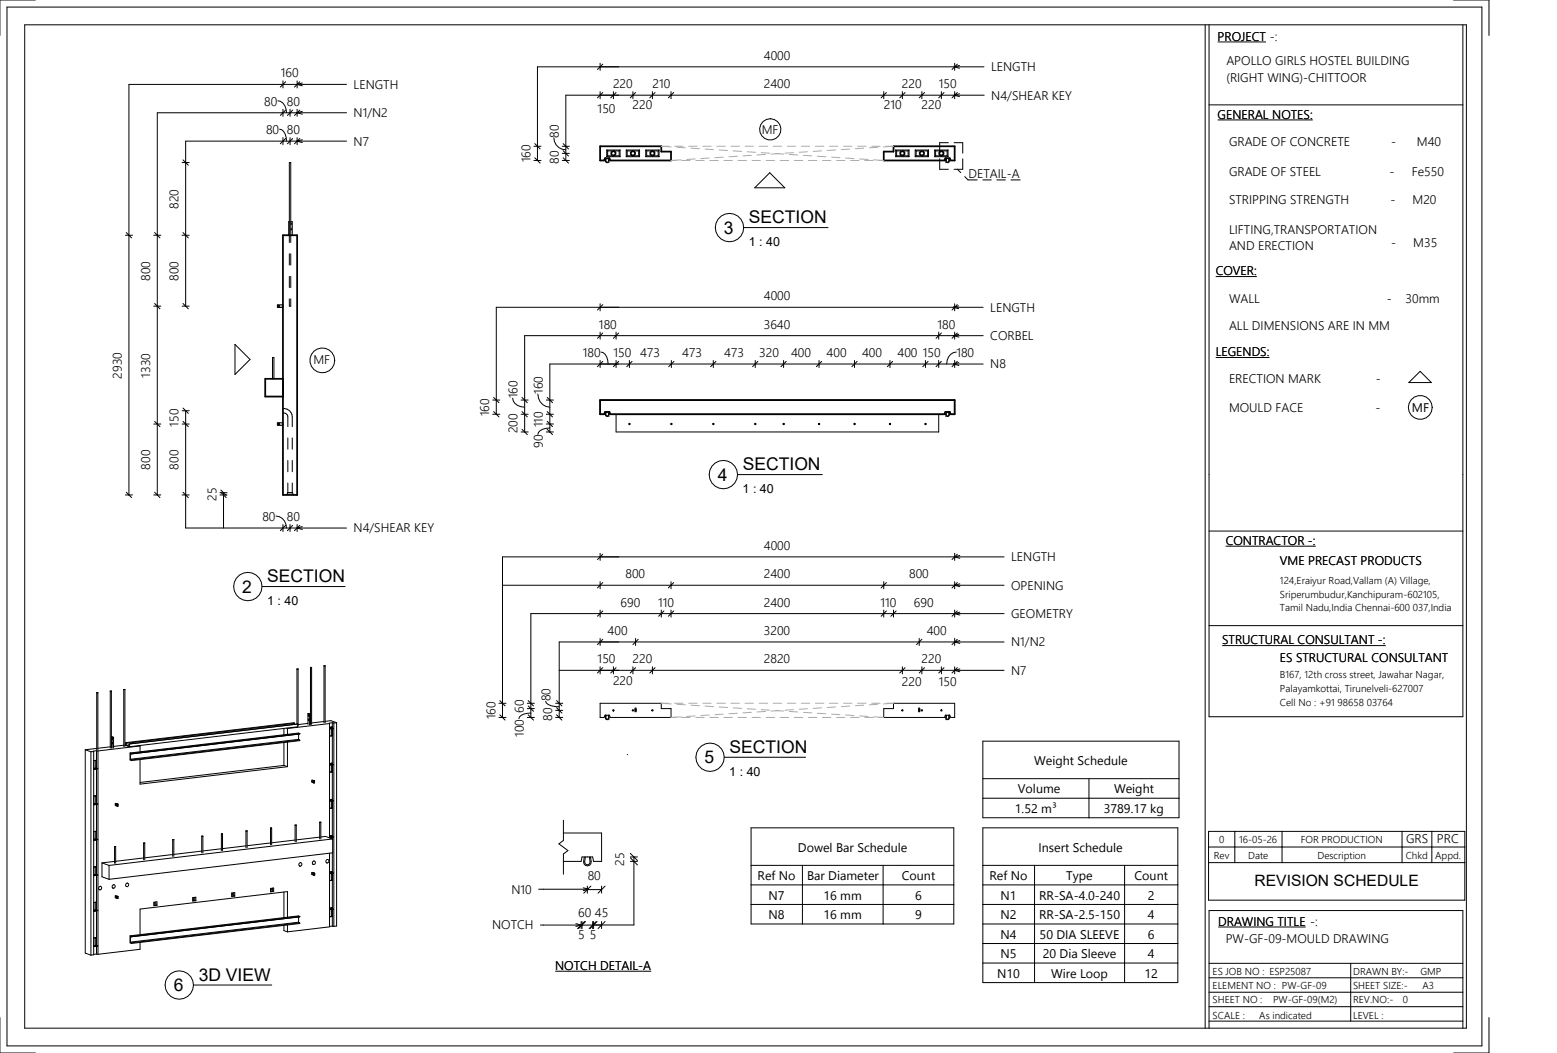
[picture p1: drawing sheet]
<svg xmlns="http://www.w3.org/2000/svg" width="439mm" height="297mm" viewBox="0 0 439 297" stroke-linecap="round" stroke-linejoin="round" font-family="sans-serif">
<g fill="none" stroke="#000" stroke-width=".28">
<path d="M2 2h416.1v293.1h-416.1zM7 7h406.7v283.1h-406.7zM10 0h-10v10M169.3 17.9v2M170.1 18.1l-1.5 1.5M269.4 17.9v2M270.1 18.1l-1.5 1.5M270.7 18.5l-1.5 .4 1.5 .4M277.6 18.9h-126v26.4M340 7v283.1M341.1 7v195.2h71.6v-195.2M343.6 11.8h13.6"/>
<path d="M410.1 0h10v10M78.4 28.4a2.92 2.92 0 0 1 2.4 3.4M78.9 36.4a2.43 2.43 0 0 1 1.8 2.4l.1 1M79.8 22.8v2M79.8 30.8v2M79.8 38.8v2M80.6 23.1l-1.5 1.5M80.6 31.1l-1.5 1.5M80.6 39.1l-1.5 1.5M81.8 30.8v2M81.8 38.8v2M82.6 31.1l-1.5 1.5"/>
<path d="M82.6 39.1l-1.5 1.5M83.8 39.8l1.5 .4M83.8 39.8h14M83.8 39.8h-31.4v46.6M83.8 22.8v2M83.8 30.8v2M83.8 38.8v2M84.6 23.1l-1.5 1.5M84.6 31.1l-1.5 1.5M84.6 39.1l-1.5 1.5M85.3 23.4l-1.5 .4 1.5 .4M85.3 31.4l-1.5 .4 1.5 .4"/>
<path d="M85.3 39.4l-1.5 .4M97.8 23.8h-61.4v115.8M97.8 31.8h-53.4v107.8M156.3 38.9a3.4 3.4 0 0 0 3.3 3.4M169.3 25.9v2M170.1 26.1l-1.5 1.5M173.1 25.9v2M173.8 26.1l-1.5 1.5M178.6 25.9v2M179.3 26.1l-1.5 1.5M184.1 25.9v2M184.8 26.1l-1.5 1.5"/>
<path d="M189.3 25.9v2M190.1 26.1l-1.5 1.5M249.3 25.9v2M250.1 26.1l-1.5 1.5M254.6 25.9v2M255.3 26.1l-1.5 1.5M260.1 25.9v2M260.8 26.1l-1.5 1.5M265.6 25.9v2M266.3 26.1l-1.5 1.5M269.4 25.9v2M270.1 26.1l-1.5 1.5"/>
<path d="M270.7 26.5l-1.5 .4 1.5 .4M277.7 26.9h-118.1v18.4M341.1 29.6h71.6M343.6 33.8h26.8M51.4 45.9h2M51.6 45.1l1.5 1.5M150.6 45.3h2M150.6 41.3h2M150.9 44.5l1.5 1.5M150.9 40.5l1.5 1.5M158.6 45.3h2M158.6 41.3h2"/>
<path d="M158.6 43.3h2M158.9 40.5l1.5 1.5M158.9 42.5l1.5 1.5M158.9 44.5l1.5 1.5M170.8 44.6v.1M170.8 44.7h.1M171.2 42.3h3.7M171.2 42.3v1.9M171.2 44.2h3.7M171.2 42.3l.2 .3M171.4 42.6h3.3M171.4 42.6v1.4"/>
<path d="M171.4 44l-.2 .2M171.4 44h3.3M171.8 44.6l-.1 1.2-.6 .1-.3-.6 .1-.7 .1 .1v.8l.4 .3 .3-.5-.1-.6M171.8 44.7h.1M171.8 44.6v.1M171.8 45.9h.1M174.7 44l.2 .2M174.7 42.6v1.4M174.9 42.3v1.9M174.9 42.3l-.2 .3M176.7 42.3h3.7M176.7 44.2h3.7"/>
<path d="M176.7 42.3v1.9M176.7 42.3l.2 .3M176.9 42.6h3.3M176.9 44h3.3M176.9 42.6v1.4M176.9 44l-.2 .2M180.2 44l.2 .2M180.2 42.6v1.4M180.4 42.3v1.9M180.4 42.3l-.2 .3M182.2 42.3h3.7M182.2 44.2h3.7"/>
<path d="M182.2 42.3v1.9M182.2 42.3l.2 .3M182.4 42.6h3.3M182.4 44h3.3M182.4 42.6v1.4M182.4 44l-.2 .2M185.7 44l.2 .2M185.7 42.6v1.4M185.9 42.3v1.9M185.9 42.3l-.2 .3M217.2 48.7l4.2 4.3h-8.5zM252.7 42.3h3.8"/>
<path d="M252.7 44.2h3.8M252.7 42.3v1.9M252.7 42.3l.3 .3M253 42.6h3.2M253 44h3.2M253 42.6v1.4M253 44l-.3 .2M256.2 44l.3 .2M256.2 42.6v1.4M256.5 42.3v1.9M256.5 42.3l-.3 .3M258.2 42.3h3.8"/>
<path d="M258.2 44.2h3.8M258.2 42.3v1.9M258.2 42.3l.3 .3M258.5 42.6h3.2M258.5 44h3.2M258.5 42.6v1.4M258.5 44l-.3 .2M261.7 44l.3 .2M261.7 42.6v1.4M262 42.3v1.9M262 42.3l-.3 .3M263.7 42.3h3.8"/>
<path d="M263.7 44.2h3.8M263.7 42.3v1.9M263.7 42.3l.3 .3M264 42.6h3.2M264 44h3.2M264 42.6v1.4M264 44l-.3 .2M265.1 44.8v3h2.5M266.8 44.6h.1M266.8 45.9h.1M266.9 44.7h.1M266.9 44.6v.1"/>
<path d="M266.9 44.6v1l.5 .3 .5-.4-.1-.9M267.2 44l.3 .2M267.2 42.6v1.4M267.5 42.3v1.9M267.5 42.3l-.3 .3M267.6 40.3h-2.5v2.9M267.7 44.7v.9l-.3 .2-.4-.3 .1-.8M267.8 44.7h.1M267.9 44.6l-.1 .1M269.2 40.3h2.4v2.9M270.1 47.8l1 .9M271.6 44.8v3h-2.4"/>
<path d="M272.2 49.8l.9 1h2.6M277.3 50.8h2.4M281.3 50.8h2.4M285.2 50.8h2.6M35.4 66.4h2M35.6 65.6l1.5 1.5M43.4 66.4h2M43.6 65.6l1.5 1.5M51.4 66.4h2M51.6 65.6l1.5 1.5M81.6 68.4v-22.5h.4v22.5M81.6 71.6v3.2"/>
<path d="M81.6 78v3.1M81.6 62.5l-.1 .1v3.8M82 64.4l.2 .2-.2 .3M82 62.9l.2 .2-.2 .3M82 62.5l.5 .1v3.8M82 71.6v3.2M82 78v3.1M209.9 64.2h23.7M343 78h11.6M43.4 86.4h2M43.6 85.6l1.5 1.5M51.4 86.4h2"/>
<path d="M51.6 85.6l1.5 1.5M66.3 97.2l4.2 4.2-4.2 4.3zM79.8 86.2l-.2 .2 .2 .2M79.8 86l-1.5 .1 .1 .7h1.4M81.6 84.3v2.1h.4v-2.1M169.3 85.7v2M169.3 93.7v2M169.6 99.3a2.46 2.46 0 0 1 1.9 2.4l.1 1M170.1 86l-1.5 1.5M170.1 94l-1.5 1.5M173.8 93.7v2M174.6 94l-1.5 1.5"/>
<path d="M264.8 93.7v2M265.6 94l-1.5 1.5M269.4 85.7v2M269.4 93.7v2M269.8 99.3a3 3 0 0 0-2.7 3.4M270.1 86l-1.5 1.5M270.1 94l-1.5 1.5M270.5 86.3l-1.5 .4 1.5 .4M270.5 94.3l-1.5 .4 1.5 .4M277.4 86.7h-137.4v30.2M277.4 94.7h-129.4v27.2M43.4 119.6h2"/>
<path d="M43.6 118.9l1.5 1.5M51.4 119.6h2M51.4 115.9h2M51.6 115.1l1.5 1.5M51.6 118.9l1.5 1.5M52.4 115.9v33.1h45.4M76.9 106.9v-6h.4v6M79.8 119.5l-.2 .1 .2 .2M79.8 116.5a1.17 1.17 0 0 1 1.4 1.1v2.8M79.8 115.3h.3a2.38 2.38 0 0 1 2.4 2.3v2.8M79.8 119.3h-1.5l.1 .7h1.4M139 116.9h2"/>
<path d="M139 112.9h2M139.3 112.1l1.5 1.5M139.3 116.1l1.5 1.5M144.6 112.4a2.95 2.95 0 0 0 3.4 2.5M147 116.9h2M147 112.9h2M147.3 112.1l1.5 1.5M147.3 116.1l1.5 1.5M151.8 111.2a3.6 3.6 0 0 0 3.3 3.7M154.1 116.9h2M154.1 112.9h2M154.1 119.6h2"/>
<path d="M154.4 118.9l1.5 1.5M154.4 116.1l1.5 1.5M154.4 112.1l1.5 1.5M169.3 112.9h100.1v4h-1.2l-.2-.7h-1.3l-.2 .7h-94.3l-.3-.7h-1.2l-.3 .7h-1.1zM169.3 101.7v2M170.1 102l-1.5 1.5M170.8 116.2v.1M170.9 116.2v.1M171.8 116.2l-.1 1.2-.6 .1-.3-.6 .1-.7 .1 .1v.8l.4 .3 .3-.5-.1-.6M171.8 116.2v.1M171.8 116.3h.1M171.8 117.5h.1"/>
<path d="M173.8 101.7v2M173.8 116.9v5h91v-5M174.6 102l-1.5 1.5M177.4 119.5l.2-.1v.4zM177.6 101.7v2M178.3 102l-1.5 1.5M189.2 119.5l.4 .1-.1 .2zM189.4 101.7v2M190.2 102l-1.5 1.5M201.1 119.5l.2-.1v.4zM201.2 101.7v2M202 102l-1.5 1.5"/>
<path d="M212.9 119.5l.2-.1v.4zM213.1 101.7v2M213.8 102l-1.5 1.5M220.9 119.5l.4 .1-.2 .2zM221.1 101.7v2M221.8 102l-1.5 1.5M230.9 119.5l.4 .1-.2 .2zM231.1 101.7v2M231.8 102l-1.5 1.5M240.9 119.5l.4 .1-.1 .2zM241.1 101.7v2M241.8 102l-1.5 1.5"/>
<path d="M250.9 119.5l.4 .1-.1 .2zM251.1 101.7v2M251.8 102l-1.5 1.5M260.9 119.5l.3-.1v.4zM261.1 101.7v2M261.9 102l-1.5 1.5M264.8 101.7v2M265.6 102l-1.5 1.5M266.8 116.2h.1M266.8 117.5h.1M266.9 116.2v.1M266.9 116.2v1l.5 .3 .5-.4-.1-.9"/>
<path d="M267.7 116.3v.9l-.3 .2-.4-.3 .1-.8M267.8 116.2v.1M267.9 116.2l-.1 .1M269.4 101.7v2M270.1 102l-1.5 1.5M270.5 102.3l-1.5 .4 1.5 .4M277.4 102.7h-122.3v19.2M343 100.9h15.2M397.5 107.9l3.2-3.1 3.1 3.1zM35.4 139.6h2M35.6 138.9l1.5 1.5M43.4 139.6h2"/>
<path d="M43.6 138.9l1.5 1.5M51.4 139.6h2M51.6 138.9l1.5 1.5M62.1 139h2M62.1 139.6h2M62.3 138.3l1.5 1.5M62.3 138.9l1.5 1.5M63.1 139v10M80.9 139.6l.2-.6h1.4l.3 .6M81.2 123.6v3.1M81.2 129.9v3.2M81.2 136.3v2.7"/>
<path d="M82.5 123.6v3.1M82.5 129.9v3.2M82.5 136.3v2.7M147 121.9h2M147.3 121.1l1.5 1.5M154.1 121.9h2M154.4 121.1l1.5 1.5M155.1 120.8a3.2 3.2 0 0 0-3.3 1.8M208.2 133.9h23.8M77.8 145.6a3.2 3.2 0 0 1 3 3.4M79.8 148v2M80.6 148.2l-1.5 1.5"/>
<path d="M81.8 148v2M82.6 148.2l-1.5 1.5M83.8 148v2M84.6 148.2l-1.5 1.5M85.3 148.6l-1.5 .4 1.5 .4M169.3 156.1v2M170.1 156.4l-1.5 1.5M269.4 156.1v2M270.1 156.4l-1.5 1.5M270.8 156.7l-1.5 .4 1.5 .4M283.3 157.1h-141.5v45.3M341.1 149.8h71.6"/>
<path d="M345.8 154.1h25.4M74.1 165.5h23.3M141.8 165.1h141.5M169.3 164.1v2M169.3 172.1v2M170.1 164.4l-1.5 1.5M170.1 172.4l-1.5 1.5M186.6 172.1v2M187.3 172.4l-1.5 1.5M189.3 164.1v2M189.3 172.1v2M190.1 164.4l-1.5 1.5"/>
<path d="M190.1 172.4l-1.5 1.5M249.3 164.1v2M249.3 172.1v2M250.1 164.4l-1.5 1.5M250.1 172.4l-1.5 1.5M252.1 172.1v2M252.8 172.4l-1.5 1.5M269.4 164.1v2M269.4 172.1v2M270.1 164.4l-1.5 1.5M270.1 172.4l-1.5 1.5M270.8 164.7l-1.5 .4 1.5 .4"/>
<path d="M270.8 172.7l-1.5 .4 1.5 .4M283.3 173.1h-133.5v29.3M341.1 176.5h71.6M27.3 195.5h.1M27.3 195.5v16M27.6 195.4l-.3 .1M27.6 195.4v.1M27.6 195.5h-.3M27.6 195.5v16M31.1 195h.3M31.1 195h.1M31.1 195v16.1"/>
<path d="M31.4 195h-.3M31.4 195v16.1M34.9 194.6h.3M34.9 194.6v16M35.2 194.6v16M83.8 188.8h.3M83.8 188.8v15.5M84.1 188.8h-.3M84.1 188.8h.1M84.1 188.8v16M87.6 188.3h.1M87.6 188.3v16.1"/>
<path d="M87.9 188.3h-.3M87.9 188.3h.1M87.9 188.3v16.1M91.4 187.9h.3M91.4 187.9v16M91.7 187.9h-.3M91.7 187.9h.1M91.7 187.9v16M140.8 198.4h2M141 197.7l1.5 1.5M148.8 198.4h2M148.8 199.9h2"/>
<path d="M149 197.7l1.5 1.5M149 199.2l1.5 1.5M154 197.9a2.64 2.64 0 0 0 2.6 1.4l1.2 .1M156.8 198.4h2M157 199.7l1.5 1.5M157 197.7l1.5 1.5M157.8 189.1h125.5M169.3 180.1v2M169.3 188.1v2M169.3 198.4h17.3v1.5h2.7v2.5h-17.1l-.3-.6h-1.2l-.3 .6h-1.1zM170.1 180.4l-1.5 1.5M170.1 188.4l-1.5 1.5"/>
<path d="M173.1 188.1v2M173.8 188.4l-1.5 1.5M178.6 188.1v2M179.3 180.1v2M179.3 188.4l-1.5 1.5M180.1 180.4l-1.5 1.5M184.1 188.1v2M184.8 188.4l-1.5 1.5M249.3 199.9h2.8v-1.5h17.3v4h-1.2l-.2-.6h-1.3l-.2 .6h-17.2zM254.6 188.1v2M255.3 188.4l-1.5 1.5M259.3 180.1v2"/>
<path d="M260.1 188.1v2M260.1 180.4l-1.5 1.5M260.8 188.4l-1.5 1.5M265.6 188.1v2M266.4 188.4l-1.5 1.5M269.4 180.1v2M269.4 188.1v2M270.1 180.4l-1.5 1.5M270.1 188.4l-1.5 1.5M270.8 180.7l-1.5 .4 1.5 .4M270.8 188.7l-1.5 .4 1.5 .4M283.3 181.1h-125.5v21.3"/>
<path d="M344.8 182.1h46.2M24.1 211.5v57.4l1.6 .6M24.1 211.5l1.6 .6M25.7 212.1v57.4M26.4 214.6h.1M26.4 212l-.7 .1M26.4 212v57.4l-.7 .1M26.5 217.1h.1M26.5 214.6h.1M26.5 216.8h.1M26.5 216.7h.1M26.6 216.7l.8 .1"/>
<path d="M27 216.8l.4 .1M27 216.7l.5 .1a.64 .64 0 0 1-1 0M27 217l-.5 .1M27.1 216.8v.1M27.1 214.5v2.2M27.1 214.5h.1M27.1 214.5l-.7 .1M27.2 214.5v2.2M27.2 216.8v.1M27.2 211.8l-.8 .2M27.2 211.8l.4 .1M27.2 211.8v4.9"/>
<path d="M27.2 217v9.7M27.3 211.2l-3.2 .3M27.4 216.9h.1M27.6 216.9h.1M27.6 211.9v57.3M31.1 210.7l-3.5 .4M31.5 207.9l.5 .1M31.5 207.9l-.1 .1M31.5 207.9l.3 .1M31.6 208.3l.1 .4zM31.6 209.4l.1 .5zM31.8 208v.2"/>
<path d="M31.8 208.2v2.9M32 208v.1M32 208h-.2M32 208.1v2.9M32 208.1l-.2 .1M34.9 210.3l-2.9 .3M35.5 209.5l.1 .2M35.5 210.2h-.3M35.5 209.5v.8l1 .4M35.6 209.7v.6M35.6 210.3l.8 .3 .1-.7v.8M36.4 210.2l-.8 .1"/>
<path d="M36.7 212.4v2l.4 .2M36.7 212.4l.4 .2M36.8 212.7h.2M37 214.4l.1 .2M37.1 212.6l-.1 .1M39.2 210.4l.3 .1M39.5 210.5l-11.9 1.4M39.5 214.3v6.9l41.6-4.9M39.5 210.5v1.6M80.1 216l1 .3M80.1 216l-40.6 4.8M80.1 205.5v1.8"/>
<path d="M80.1 209.5v6.5M80.8 205.4l.3 .1M81.1 205.5v1.7M81.1 209.4v6.9M83.1 204.1l-.1-.2-47.5 5.6M83.1 204.1v.3M83.1 204.1l-47.5 5.6M84 204.3h.1M84 204.3v.8l-47.5 5.6M84 204.3l-47.5 5.6M84.2 207.1v1.5M84.2 208.6l.3 .2"/>
<path d="M84.2 208.6l-47.4 5.6 .2 .2M84.5 208.8l.1 .2-47.5 5.6M84.5 208.8l-47.5 5.6M84.5 207.1l-47.5 5.6M84.6 207l-.1 .1M84.6 207l-.4-.2-47.5 5.6M84.6 207l-47.5 5.6M86.9 204.1l-2.8 .3M86.9 201.4l.6 .1M86.9 201.4l.4 .1M86.9 201.4v3M87 201.7l.1 .4z"/>
<path d="M87 202.9l.1 .4zM87.3 201.5v.1M87.3 201.6v2.9M87.5 201.5h-.2M87.5 201.5v.1M87.5 201.6v2.9M87.5 201.6h-.2M87.6 204h-.1M91.4 203.6l-3.5 .4M91.7 203.5l1.7-.2 1.6 .6M93 215.4h.1M93 205.2h.1"/>
<path d="M93 204.1l-11.9 1.4M93 204.1v32.3M93 217.9h.1M93 207.7h.1M93 205.2v2.5l.6-.1M93 215.4v2.5M93.1 215.6l.8 .1M93.1 205.4l.8 .1M93.5 215.9h.1M93.5 205.7h.1M93.5 215.7h.1M93.5 205.5h.1"/>
<path d="M93.6 215.5v.1M93.6 205.3v.1M93.6 215.7l.3 .1M93.6 205.5l.3 .1M93.6 215.6l.4 .1a.66 .66 0 0 1-1 0M93.6 205.4l.4 .1a.66 .66 0 0 1-1 0M93.6 215.6v.1M93.6 205.4v.1M93.6 205.5v.1M93.6 215.7v.1M93.6 215.3h.1M93.6 217.8h.1"/>
<path d="M93.6 205.1h.1M93.6 207.6h.1M93.7 205.7v1.9M93.7 215.9v1.9M93.7 215.3h.1M93.7 205.1h.1M93.7 215.3l-.7 .1M93.7 217.8l-.7 .1M93.7 205.1l-.7 .1M93.7 207.6l-.7 .1M93.7 217.8h.1M93.7 207.6h.1"/>
<path d="M93.7 205.1v.3M93.7 215.3v.3M93.8 203.9l-.8 .2M93.8 203.9l.4 .1M93.8 203.9v1.5M93.8 205.5h.1M93.8 205.7v9.9M93.8 215.7v.1M93.8 215.9v9.9M93.9 215.8h.1M93.9 205.6h.1M94.2 204v57.4"/>
<path d="M95 203.9v57.4l-.8 .1M95 203.9l-.8 .1M140.8 202.4h2M141 201.7l1.5 1.5M148.8 202.4h2M149 201.7l1.5 1.5M149.8 201.2a4.1 4.1 0 0 0-3.2 1.1l-.2 .5M156.8 202.4h2M156.8 200.4h2M157 201.7l1.5 1.5M170.8 201.8h.1M170.9 201.8h.1"/>
<path d="M171.8 201.8l-.1 1.1-.6 .1-.3-.5 .1-.7h.1v.9l.4 .2 .3-.4-.1-.7M171.8 201.8h.1M171.8 203.1h.1M172.9 200.3h.3l-.1 .3zM177 212.9h.1M178.5 200.2l.2 .1-.2 .3zM179.2 200.2v.2M179.2 200.2v-.4h.3v.4M179.2 200.4v.4h.3v-.4M179.2 200.4h.3M179.2 200.2h.3M179.5 200.2v.2"/>
<path d="M184 200.2l.2 .1-.2 .3zM204.5 213.7h22.8M254.5 200.2l.3 .1-.3 .3zM259.2 200.2v.2M259.2 200.4h.3M259.2 200.4v.4h.3v-.4M259.2 200.2v-.4h.3v.4M259.2 200.2h.3M259.5 200.2v.2M260 200.2l.3 .1-.3 .3zM265.4 200.4h.4l-.1 .2zM266.8 201.8h.1"/>
<path d="M266.8 203.1h.1M266.9 201.8h.1M266.9 201.8v1l.5 .3 .5-.5-.1-.8M267.7 201.8v.9l-.3 .2-.4-.2 .1-.9M267.8 201.8h.1M267.9 201.8h-.1M277.3 209.1h55.3v21.6h-55.3zM277.3 219.7h55.3M307.2 219.7v11M26.4 234.6h.1M26.4 224.6h.1M26.5 237.1h.1"/>
<path d="M26.5 227.1h.1M26.5 234.6h.1M26.5 224.6h.1M26.5 236.8h.1M26.5 226.8h.1M26.5 226.7l.1 .1M26.5 236.9h.1M26.5 226.7l.9 .1M26.6 236.8h.8M27 236.8l.4 .1M27 226.8l.4 .1M27 236.7l.5 .1a.64 .64 0 0 1-1 0"/>
<path d="M27 226.7l.5 .1a.64 .64 0 0 1-1 0M27 237l-.5 .1M27 227l-.5 .1M27.1 224.5v2.2M27.1 226.8v.1M27.1 234.5v2.2M27.1 236.8v.1M27.1 234.5h.1M27.1 224.5h.1M27.1 234.6h-.6M27.1 234.5l-.7 .1M27.1 224.5l-.6 .1"/>
<path d="M27.2 224.5v2.2M27.2 226.8v.1M27.2 234.5v2.2M27.2 236.8v.1M27.2 227v9.7M27.2 237v9.7M27.4 236.9h.1M27.4 226.9h.1M27.6 236.9h.1M27.6 226.9h.1M32.3 238.8h.3M32.3 238.8v.1"/>
<path d="M32.3 238.8v4.8M32.5 226.7l.6 .2M32.5 227.3l.6 .2M32.5 226.8h.1M32.5 227.1h.1M32.5 226.8v.3M32.6 238.8l-.3 .1M32.6 238.8v4.8M32.7 226.7l.6 .2M32.9 227v.2M32.9 227h.1M32.9 227.2l.1 .1"/>
<path d="M33 227v.3M33 227v.2M33.1 226.9h.1M33.1 227.4v.1M33.1 226.9v.5M33.3 226.9h.1M33.3 226.9h-.2M33.3 226.9v.5M33.3 227.4l-.2 .1M33.3 227.4h-.2M40.5 237.9h.3M40.5 237.9v4.7"/>
<path d="M40.8 237.9h-.3M40.8 237.9h.1M40.8 237.9v4.7M48.7 236.9h.3M48.7 236.9h.1M48.7 236.9v4.7M49 236.9h-.3M49 236.9v4.7M56.9 235.9h.3M56.9 235.9h.1M56.9 235.9v4.7M57.2 235.9h-.3"/>
<path d="M57.2 235.9v4.7M62.5 235.3h.3M62.5 235.3h.1M62.5 235.3v4.7M62.5 239.5l-5.3 .6M62.8 235.3h-.3M62.8 235.3v4.7M69.4 234.5h.1M69.4 234.5v4.7M69.4 238.7l-6.6 .7M69.7 234.4l-.3 .1M69.7 234.4v.1"/>
<path d="M69.7 234.5h-.3M69.7 234.5v4.7M76.3 233.6h.3M76.3 233.6v4.7M76.3 237.8l-6.6 .8M76.6 233.6v4.7M83.3 232.8h.3M83.3 232.8v4.7M83.3 237l-6.7 .8M83.6 232.8v4.7M87.9 220.1l.6 .2M87.9 220.7l.6 .2"/>
<path d="M87.9 220.3h.1M87.9 220.5h.1M88 220.3v.2M88.1 220.1l.6 .2M88.4 220.7h.1M88.5 220.5v.1M88.5 220.3l.1 .1M88.6 220.4l-.1 .5M88.7 220.3h-.2M88.7 220.3l.1 .1M88.8 220.4h-.2M88.8 220.8l-.3 .1"/>
<path d="M88.8 220.4v.4M88.8 220.8l-.1 .1M90.2 232h.1M90.2 232v4.7M90.2 236.2l-6.6 .8M90.5 232h-.3M90.5 232h.1M90.5 236.2l1.3-.2 2 .7M90.5 232v4.7M93 225.6h.1M93 235.8h.1M93 228.1h.1"/>
<path d="M93 225.6v2.5M93 235.8v.6M93.1 225.8l.8 .1M93.1 236l.8 .1M93.5 226.1h.1M93.5 236.3h.1M93.5 225.9h.1M93.5 236.1h.1M93.5 225.8l.1 .1M93.6 225.7v.1M93.6 236h.1M93.6 225.9l.3 .1"/>
<path d="M93.6 236.1l.3 .1M93.6 225.8l.4 .1a.66 .66 0 0 1-1 0M93.6 236l.4 .1a.66 .66 0 0 1-1 0M93.6 225.8h-.1M93.6 236v.1M93.6 225.6h-.6M93.6 225.9v.1M93.6 236.1v.1M93.6 225.5l.1 .1M93.6 228h.1M93.6 235.7l.1 .1M93.7 226.1v1.9"/>
<path d="M93.7 236.3v.3M93.7 225.5h.1M93.7 235.7h.1M93.7 225.5l-.7 .1M93.7 228l-.7 .1M93.7 235.7l-.7 .1M93.7 228h.1M93.7 225.5v.3M93.7 235.7v.3M93.8 225.9v.1M93.8 226.1v9.9M93.8 236.1v.1"/>
<path d="M93.8 236.3v.4M93.8 236.7v3.9l-63 7.5M93.8 236.7l-63 7.5M93.9 226h.1M93.9 236.2h.1M159 235h10.7v8h-2.2l-.3-1.2h-3l-.2 1.2h-5M159 231.4v5.7l-1.3 1 2.5 1.9-1.2 .9v5.8M211.9 233.6h57.2v27.1h-57.2zM277.3 225.2h55.3M277.3 233.6h55v43.6h-55zM341 234.6h72.3v19.4h-72.3zM341 239h72.3"/>
<path d="M348.4 234.6v8.8M361.7 234.6v8.8M395.6 234.6v8.8M404 234.6v8.8M26.4 254.6h.1M26.4 244.6h.1M26.5 257.1h.1M26.5 247.1h.1M26.5 254.6h.1M26.5 244.6h.1M26.5 256.8v.1M26.5 246.8v.1"/>
<path d="M26.6 256.8h.1M26.6 246.7h.1M26.5 256.9h.1M26.5 246.9h.1M26.6 256.8l.8 .1M26.6 246.7l.8 .1M26.9 257l-.4 .1M26.9 247l-.4 .1M27 256.8h.1M27 246.8l.4 .1M27 246.7l.5 .1a.64 .64 0 0 1-1 .1M27 256.7h.1"/>
<path d="M27 256.8l.4 .1M27 257l-.5 .1M27 247l-.5 .1M27.1 256.7l.4 .1a.64 .64 0 0 1-1 .1M27.1 254.6h.1M27.1 244.5v2.2M27.1 246.8v.1M27.1 254.6v2.1M27.1 256.8v.1M27.1 244.5v.1M27.1 244.5h.1M27.1 254.6h-.7"/>
<path d="M27.1 244.5l-.7 .1M27.2 244.5v2.2M27.2 246.8v.1M27.2 254.6v2.1M27.2 256.8v.1M27.2 247v9.7M27.2 257v9.7M27.4 256.9h.1M27.4 246.9h.1M27.6 256.9h.1M27.6 246.9h.1M28.1 251h-.1"/>
<path d="M28.3 250.1h.1M28.8 243.5l2 .7M28.8 243.5v3.9l2 .7M30.8 244.2v3.9M31.9 250.5l-.1 .1M32.1 249.6h.1M32.3 243l-3.5 .5M32.5 252.7l.6 .2M32.5 253.3l.6 .2M32.5 252.9h.1M32.5 253.1v.1M32.5 252.9v.3"/>
<path d="M32.7 252.7l.6 .2M32.9 253v.3M32.9 253h.1M32.9 253.3h.1M33 253v.3M33 253.1v.1M33.1 252.9v.1M33.1 253v.5M33.3 252.9v.1M33.3 252.9h-.2M33.3 253v.5M33.3 253.5h.1"/>
<path d="M33.3 253.5h-.2M33.3 253h-.2M35.7 250.1h-.1M35.9 249.2h.1M40.5 242.1l-7.9 .9M43.4 254.6l.9-.1v.9l-.9 .1zM43.4 254.8l.3 .1-.3 .1M44 255.3l-.6 .1M44 255.3l.3 .1M44 254.5v.8M48.7 241.1l-7.9 .9M54.4 253.3l.9-.1v.9l-.9 .1z"/>
<path d="M54.4 253.5l.3 .1-.3 .1M55 254l-.6 .1M55 254l.3 .1M55 253.2v.8M56.9 240.1l-7.9 1M65.4 252l.8-.1v.9l-.8 .1zM65.4 252.2l.3 .1-.3 .1M65.9 252.7l-.5 .1M65.9 252.7l.3 .1M65.9 251.9v.8M76.3 250.7l.9-.1v.9l-.9 .1zM76.4 250.9l.2 .1-.2 .1"/>
<path d="M76.9 250.6v.8M76.9 251.4l.3 .1M76.9 251.4l-.6 .1M80.1 251.7v7.2M81.1 258.8v-7.2l-41.6 4.9v7.2M84.2 258.7v1.5M84.5 244.3h.1M84.5 258.7l-47.5 5.6M84.6 258.6l-.1 .1M84.6 258.6l-.4-.2-47.5 5.6M84.6 258.6l-47.5 5.6M84.6 244.3h-.1"/>
<path d="M84.8 243.4h.1M87.9 246.3h.1M87.9 246.6h.1M87.9 246.7l.7 .3M87.9 246.1l.7 .3M88 246.3v.3M88 246.6h.1M88.1 246.1l.6 .2M88.3 243.9h.1M88.4 243.8v.1M88.5 246.5v.2M88.6 246.4h.1"/>
<path d="M88.6 242.9h.1M88.6 246.4v.5M88.6 246.9v.1M88.7 246.3l-.1 .1M88.7 246.3l.1 .1M88.8 246.9l-.2 .1M88.8 246.4h-.2M88.8 246.4v.5M88.8 246.9h-.1M92.2 243.4h-.1M92.4 242.5h.1M93 246h.1"/>
<path d="M93 256.2h.1M93 240.7v20.8l-11.9 1.4M93 248.5h.1M93 258.7h.1M93 246v2.5M93 256.2v2.5l.6-.1M93.1 246.2l.8 .1M93.1 256.4l.8 .1M93.5 246.5h.1M93.5 256.7h.1M93.5 246.3h.1M93.5 256.5h.1"/>
<path d="M93.5 246.2l.1 .1M93.5 256.4l.1 .1M93.6 246.2h.1M93.6 256.4h.1M93.6 246.3l.3 .1M93.6 256.5l.3 .1M93.6 246.2l.4 .1a.66 .66 0 0 1-1 0M93.6 256.4l.4 .1a.66 .66 0 0 1-1 0M93.6 246.2h-.1M93.6 256.4h-.1M93.6 248.4h.1M93.6 246.3v.1"/>
<path d="M93.6 256.5v.1M93.6 246h.1M93.6 256.2h.1M93.6 258.6h.1M93.7 246.5v1.9M93.7 256.7v1.9M93.7 245.9h.1M93.7 256.2v.2M93.7 245.9l-.7 .1M93.7 248.4l-.7 .1M93.7 256.2h-.7M93.7 258.6l-.7 .1"/>
<path d="M93.7 248.4h.1M93.7 258.6h.1M93.7 245.9v.3M93.8 240.6v5.6M93.8 246.3v.1M93.8 246.5v9.9M93.8 256.5v.1M93.8 256.7v4.6M93.9 246.4h.1M93.9 256.6h.1M152 250.9h14.1M164 260v2"/>
<path d="M164.2 260v2M164.6 250.5l1.5 .4M164.9 241.8l-.2 1.3a1.08 1.08 0 0 0 1.1 1.2 1.08 1.08 0 0 0 1-1.2l-.2-1.3M165 260l-2 2M165.2 241.8l-.2 1.4 .1 .5 .4 .3h.5l.4-.4-.1-1.8M165.2 260l-2 2M165.7 241.7v.1M165.7 250v2M165.7 251h4M166.1 250.9l-1.5 .4M166.7 250l-2 2M167.2 260v2"/>
<path d="M167.5 260v2M168.2 260l-2 2M168.5 260l-2 2M169.7 250v2M169.7 260v2M170.7 260l-2 2M170.7 250l-2 2M177.8 243h2M177.8 241.8h2M177.8 240.8l2 2M177.8 242l2 2M178.8 241.8v19.2h-26.3"/>
<path d="M211.9 255.2h57.2M211.9 249.7h57.2M211.9 244.2h57.2M226.4 244.2v16.5M249.2 244.2v16.5M277.3 255.2h55M277.3 249.7h55M277.3 244.2h55M291.9 244.2v33M317.3 244.2v33M341 243.4h72.3M26.4 264.6h.1"/>
<path d="M26.5 267.1h.1M26.5 264.6h.1M26.5 266.8v.1M26.5 266.9h.1M26.6 266.8h.1M26.6 266.8l.8 .1M27 266.8l.4 .1M27 266.7l.5 .1a.64 .64 0 0 1-1 .1M27 267l-.5 .1M27.1 264.6v2.1M27.1 266.8v.1M27.1 264.6h.1"/>
<path d="M27.1 264.6h-.7M27.2 264.6v2.1M27.2 266.8v.1M27.2 269.2l-.8 .1M27.2 269.2h.4M27.2 266.9h.1M27.2 267v2.2M27.4 266.9h.1M27.6 266.9h.1M36.7 264v2l.4 .2M36.7 264l.4 .2M36.8 264.3h.2"/>
<path d="M37 266l.1 .2M37.1 264.2l-.1 .1M39.5 265.9v1.9l-11.9 1.4M54.7 277.9h22M80.1 261.1v1.5l1 .3M81.1 261v1.9M84.2 260.2l-47.4 5.6 .2 .2M84.2 260.2l.3 .2M84.5 260.4l.1 .2-47.5 5.6M84.5 260.4l-47.5 5.6M93.8 261.3l.4 .1M93.8 261.3l-.8 .1"/>
<path d="M156.6 274h27.2M162.5 260.6l1.5 .4-1.5 .4M277.3 271.7h55M277.3 266.2h55M277.3 260.7h55M341.1 271.8h71.6M341.1 280h71.6M341.1 275.9h71.6M343.7 261.5h24.7M381.1 271.8v16.3M0 287.1v10h10M341.1 290.1v-33.2h71.6v33.2"/>
<path d="M341.1 288.1h71.6M341.1 284h71.6M420.1 287.1v10h-10"/>
<circle cx="217.3" cy="36.5" r="3"/>
<circle cx="205.8" cy="64.2" r="4"/>
<circle cx="78.7" cy="86.4" r=".23"/>
<circle cx="78.7" cy="119.7" r=".23"/>
<circle cx="90.9" cy="101.7" r="3.5"/>
<circle cx="400.7" cy="115" r="3.4"/>
<circle cx="204.1" cy="133.9" r="4"/>
<circle cx="69.9" cy="165.5" r="4"/>
<circle cx="200.3" cy="213.7" r="4"/>
<circle cx="88.4" cy="220.6" r=".13"/>
<circle cx="28.2" cy="250.6" r=".48"/>
<circle cx="32" cy="250.1" r=".48"/>
<circle cx="35.8" cy="249.7" r=".48"/>
<circle cx="84.7" cy="243.9" r=".48"/>
<circle cx="88.4" cy="246.6" r=".13"/>
<circle cx="88.5" cy="243.4" r=".48"/>
<circle cx="92.3" cy="243" r=".48"/>
<circle cx="50.6" cy="277.9" r="4"/>
</g>
<g fill="none" stroke="#000" stroke-width=".5">
<path d="M169.3 41.3h17.3v1.5h2.7v2.5h-17.1l-.3-.7h-1.2l-.3 .7h-1.1zM249.3 42.8h2.8v-1.5h17.3v4h-1.2l-.2-.7h-1.3l-.2 .7h-17.2zM79.8 66.4h4v73.2h-4zM79.8 106.9h-5v5h5M169.3 112.9h100.1v4h-1.2l-.2-.7h-1.3l-.2 .7h-94.3l-.3-.7h-1.2l-.3 .7h-1.1z"/>
<circle cx="173.1" cy="43.3" r=".63"/>
<circle cx="178.6" cy="43.3" r=".63"/>
<circle cx="184.1" cy="43.3" r=".63"/>
<circle cx="254.6" cy="43.3" r=".63"/>
<circle cx="260.1" cy="43.3" r=".63"/>
<circle cx="265.6" cy="43.3" r=".63"/>
</g>
<g fill="none" stroke="#aaa" stroke-width=".28">
<path d="M188.8 41.3h-2.2l2.8 .2M190.3 41.3h2.4M191 41.6l2.4 .1M192.2 45.1l-2.9 .2h1.4M192.3 45.3h2.4M194.3 41.3h2.4M195 41.8l2.3 .2M196.1 44.8l-2.3 .2M196.3 45.3h2.4M198.3 41.3h2.4M198.9 42.1l2.4 .1M200.1 44.6l-2.4 .1"/>
<path d="M200.3 45.3h2.4M202.3 41.3h2.3M202.9 42.3l2.4 .2M204.1 44.3l-2.4 .2M204.2 45.3h2.4M206.2 41.3h2.4M206.9 42.6l2.3 .1M208 44.1l-2.3 .1M208.2 45.3h2.4M210.2 41.3h2.4M210.8 42.8l2.4 .2M212 43.8l-2.4 .2"/>
<path d="M212.2 45.3h2.4M214.2 41.3h2.4M214.8 43.1l2.4 .1M216 43.6l-2.4 .1M216.2 45.3h2.3M218.1 41.3h2.4M218.8 43.3l2.3 .2M219.9 43.3l-2.4 .2M220.1 45.3h2.4M222.1 41.3h2.4M222.7 43.6l2.4 .1M223.9 43.1l-2.4 .1"/>
<path d="M224.1 45.3h2.4M226.1 41.3h2.4M226.7 43.8l2.4 .2M227.8 42.8l-2.3 .2M228.1 45.3h2.4M230.1 41.3h2.3M230.6 44.1l2.4 .1M231.8 42.6l-2.4 .1M232 45.3h2.4M234 41.3h2.4M234.6 44.3l2.4 .2M235.8 42.3l-2.4 .2"/>
<path d="M236 45.3h2.4M238 41.3h2.4M238.6 44.6l2.3 .1M239.7 42.1l-2.3 .1M240 45.3h2.4M242 41.3h2.4M242.5 44.8l2.4 .2M243.7 41.8l-2.4 .2M244 45.3h2.3M245.9 41.3h2.4M246.5 45.1l2.8 .2h-1.4M247.7 41.6l-2.4 .1"/>
<path d="M249.9 41.3h2.2l-2.9 .2M188.8 198.4h-2.2l2.8 .2M190.3 198.4h2.4M191 198.7l2.4 .2M194.3 198.4h2.4M195 199l2.3 .1M198.3 198.4h2.4M198.9 199.2l2.4 .2M202.3 198.4h2.3M202.9 199.5l2.4 .1M206.2 198.4h2.4M206.9 199.7l2.3 .2"/>
<path d="M210.2 198.4h2.4M210.8 200l2.4 .1M214.2 198.4h2.4M218.1 198.4h2.4M222.1 198.4h2.4M226.1 198.4h2.4M227.8 200l-2.3 .1M230.1 198.4h2.3M231.8 199.7l-2.4 .2M234 198.4h2.4M235.8 199.5l-2.4 .1M238 198.4h2.4"/>
<path d="M239.7 199.2l-2.3 .2M242 198.4h2.4M243.7 199l-2.4 .1M245.9 198.4h2.4M247.7 198.7l-2.4 .2M249.9 198.4h2.2l-2.9 .2M192.2 202.2l-2.9 .2h1.4M192.3 202.4h2.4M196.1 202l-2.3 .1M196.3 202.4h2.4M200.1 201.7l-2.4 .2M200.3 202.4h2.4"/>
<path d="M204.1 201.5l-2.4 .1M204.2 202.4h2.4M208 201.2l-2.3 .2M208.2 202.4h2.4M212 201l-2.4 .1M212.2 202.4h2.4M214.8 200.2l2.4 .2M216 200.7l-2.4 .2M216.2 202.4h2.3M218.8 200.5l2.3 .1M219.9 200.5l-2.4 .1M220.1 202.4h2.4"/>
<path d="M222.7 200.7l2.4 .2M223.9 200.2l-2.4 .2M224.1 202.4h2.4M226.7 201l2.4 .1M228.1 202.4h2.4M230.6 201.2l2.4 .2M232 202.4h2.4M234.6 201.5l2.4 .1M236 202.4h2.4M238.6 201.7l2.3 .2M240 202.4h2.4M242.5 202l2.4 .1"/>
<path d="M244 202.4h2.3M246.5 202.2l2.8 .2h-1.4"/>
</g>
<g fill="#000">
<path d="M177.4 119.5l.2-.1v.4zM189.2 119.5l.4 .1-.1 .2zM201.1 119.5l.2-.1v.4zM212.9 119.5l.2-.1v.4zM220.9 119.5l.4 .1-.2 .2zM230.9 119.5l.4 .1-.2 .2zM240.9 119.5l.4 .1-.1 .2zM250.9 119.5l.4 .1-.1 .2zM260.9 119.5l.3-.1v.4zM172.9 200.3h.3l-.1 .3zM178.5 200.2l.2 .1-.2 .3zM184 200.2l.2 .1-.2 .3z"/>
<path d="M254.5 200.2l.3 .1-.3 .3zM260 200.2l.3 .1-.3 .3zM265.4 200.4h.4l-.1 .2z"/>
</g>
<g font-size="4.9">
<text x="204.3" y="65.9">3</text>
<text x="211.3" y="63">SECTION</text>
<text x="202.5" y="135.6">4</text>
<text x="209.6" y="132.7">SECTION</text>
<text x="68.4" y="167.2">2</text>
<text x="75.4" y="164.3">SECTION</text>
<text x="198.8" y="215.3">5</text>
<text x="205.8" y="212.5">SECTION</text>
<text x="49" y="279.6">6</text>
<text x="56.1" y="276.8">3D VIEW</text>
</g>
<text font-size="4.4" x="354" y="250.1">REVISION SCHEDULE</text>
<g font-size="3.5">
<text x="343.6" y="11.5">PROJECT -:</text>
<text x="215.5" y="16.9">4000</text>
<text x="79.3" y="21.8">160</text>
<text x="279.6" y="20.1">LENGTH</text>
<text x="346" y="18.4">APOLLO GIRLS HOSTEL BUILDING</text>
<text x="346" y="23.1">(RIGHT WING)-CHITTOOR</text>
<text x="74.6" y="29.8">80</text>
<text x="80.9" y="29.8">80</text>
<text x="99.8" y="25.1">LENGTH</text>
<text x="173" y="24.9">220</text>
<text x="184.1" y="24.9">210</text>
<text x="215.5" y="24.9">2400</text>
<text x="254.5" y="24.9">220</text>
<text x="264.9" y="24.9">150</text>
<text x="279.7" y="28.1">N4/SHEAR KEY</text>
<text x="99.8" y="33.1">N1/N2</text>
<text x="168.6" y="31.8">150</text>
<text x="178.5" y="30.8">220</text>
<text x="249.4" y="30.8">210</text>
<text x="260" y="30.8">220</text>
<text x="343.6" y="33.5">GENERAL NOTES:</text>
<text x="75.1" y="37.8">80</text>
<text x="80.9" y="37.8">80</text>
<text x="99.8" y="41.1">N7</text>
<text x="157.7" y="38.9" transform="rotate(-90 157.7 38.9)">80</text>
<text x="214.9" y="37.8">MF</text>
<text x="346.8" y="41.2">GRADE OF CONCRETE</text>
<text x="392.5" y="41.2">-</text>
<text x="399.8" y="41.2">M40</text>
<text x="149.6" y="45.8" transform="rotate(-90 149.6 45.8)">160</text>
<text x="157.7" y="46.2" transform="rotate(-90 157.7 46.2)">80</text>
<text x="273.3" y="50.2">DETAIL-A</text>
<text x="346.8" y="49.7">GRADE OF STEEL</text>
<text x="392.1" y="49.7">-</text>
<text x="398.3" y="49.7">Fe550</text>
<text x="50.4" y="59" transform="rotate(-90 50.4 59)">820</text>
<text x="346.8" y="57.6">STRIPPING STRENGTH</text>
<text x="392.3" y="57.6">-</text>
<text x="398.5" y="57.6">M20</text>
<text x="346.8" y="65.9">LIFTING,TRANSPORTATION</text>
<text x="211.2" y="69.5">1 : 40</text>
<text x="346.8" y="70.6">AND ERECTION</text>
<text x="392.5" y="69.7">-</text>
<text x="398.7" y="69.7">M35</text>
<text x="343" y="77.7">COVER:</text>
<text x="42.4" y="79.2" transform="rotate(-90 42.4 79.2)">800</text>
<text x="50.4" y="79.2" transform="rotate(-90 50.4 79.2)">800</text>
<text x="215.5" y="84.7">4000</text>
<text x="279.4" y="87.9">LENGTH</text>
<text x="346.8" y="85.5">WALL</text>
<text x="391.3" y="85.5">-</text>
<text x="396.6" y="85.5">30mm</text>
<text x="169" y="92.7">180</text>
<text x="215.5" y="92.7">3640</text>
<text x="264.5" y="92.7">180</text>
<text x="279.4" y="96">CORBEL</text>
<text x="346.8" y="93.2">ALL DIMENSIONS ARE IN MM</text>
<text x="164.4" y="100.7">180</text>
<text x="173.1" y="100.7">150</text>
<text x="180.7" y="100.7">473</text>
<text x="192.5" y="100.7">473</text>
<text x="204.3" y="100.7">473</text>
<text x="214.2" y="100.7">320</text>
<text x="223.2" y="100.7">400</text>
<text x="233.2" y="100.7">400</text>
<text x="243.2" y="100.7">400</text>
<text x="253.2" y="100.7">400</text>
<text x="260.4" y="100.7">150</text>
<text x="269.8" y="100.7">180</text>
<text x="343" y="100.6">LEGENDS:</text>
<text x="34.4" y="106.8" transform="rotate(-90 34.4 106.8)">2930</text>
<text x="42.4" y="106.5" transform="rotate(-90 42.4 106.5)">1330</text>
<text x="88.4" y="102.8">MF</text>
<text x="279.4" y="104">N8</text>
<text x="146" y="112.4" transform="rotate(-90 146 112.4)">160</text>
<text x="153.1" y="111.2" transform="rotate(-90 153.1 111.2)">160</text>
<text x="346.8" y="108.1">ERECTION MARK</text>
<text x="388.2" y="108.1">-</text>
<text x="138" y="117.4" transform="rotate(-90 138 117.4)">160</text>
<text x="346.8" y="116.4">MOULD FACE</text>
<text x="388.1" y="116.4">-</text>
<text x="398.3" y="116.4">MF</text>
<text x="50.4" y="120.3" transform="rotate(-90 50.4 120.3)">150</text>
<text x="146" y="122.2" transform="rotate(-90 146 122.2)">200</text>
<text x="153.1" y="120.5" transform="rotate(-90 153.1 120.5)">110</text>
<text x="153.1" y="126.4" transform="rotate(-90 153.1 126.4)">90</text>
<text x="42.4" y="132.5" transform="rotate(-90 42.4 132.5)">800</text>
<text x="50.4" y="132.5" transform="rotate(-90 50.4 132.5)">800</text>
<text x="61.1" y="141.2" transform="rotate(-90 61.1 141.2)">25</text>
<text x="209.5" y="139.2">1 : 40</text>
<text x="74" y="147">80</text>
<text x="80.9" y="147">80</text>
<text x="99.8" y="150.2">N4/SHEAR KEY</text>
<text x="215.5" y="155.1">4000</text>
<text x="345.8" y="153.8">CONTRACTOR -:</text>
<text x="285.3" y="158.4">LENGTH</text>
<text x="361.1" y="159.3">VME PRECAST PRODUCTS</text>
<text x="176.5" y="163.1">800</text>
<text x="215.5" y="163.1">2400</text>
<text x="256.5" y="163.1">800</text>
<text x="285.3" y="166.4">OPENING</text>
<text x="75.4" y="170.8">1 : 40</text>
<text x="175.1" y="171.1">690</text>
<text x="185.7" y="171.1">110</text>
<text x="215.5" y="171.1">2400</text>
<text x="248.4" y="171.1">110</text>
<text x="257.9" y="171.1">690</text>
<text x="171.4" y="179.1">400</text>
<text x="215.5" y="179.1">3200</text>
<text x="261.5" y="179.1">400</text>
<text x="285.3" y="174.4">GEOMETRY</text>
<text x="285.3" y="182.4">N1/N2</text>
<text x="344.8" y="181.8">STRUCTURAL CONSULTANT -:</text>
<text x="168.6" y="187.1">150</text>
<text x="178.5" y="187.1">220</text>
<text x="215.5" y="187.1">2820</text>
<text x="260" y="187.1">220</text>
<text x="285.3" y="190.4">N7</text>
<text x="361.1" y="186.8">ES STRUCTURAL CONSULTANT</text>
<text x="155.3" y="197.9" transform="rotate(-90 155.3 197.9)">80</text>
<text x="173" y="193.2">220</text>
<text x="254.5" y="193.7">220</text>
<text x="264.9" y="193.7">150</text>
<text x="139.8" y="203" transform="rotate(-90 139.8 203)">160</text>
<text x="147.8" y="201.1" transform="rotate(-90 147.8 201.1)">60</text>
<text x="155.8" y="203.3" transform="rotate(-90 155.8 203.3)">80</text>
<text x="147.8" y="207.9" transform="rotate(-90 147.8 207.9)">100</text>
<text x="291.8" y="215.8">Weight Schedule</text>
<text x="205.8" y="219">1 : 40</text>
<text x="287.2" y="223.8">Volume</text>
<text x="314.3" y="223.8">Weight</text>
<text x="286.4" y="229.4">1.52 m³</text>
<text x="311.4" y="229.4">3789.17 kg</text>
<text x="396.7" y="237.9">GRS</text>
<text x="405.4" y="237.9">PRC</text>
<text x="176.1" y="244.3" transform="rotate(-90 176.1 244.3)">25</text>
<text x="225.1" y="240.3">Dowel Bar Schedule</text>
<text x="293" y="240.3">Insert Schedule</text>
<text x="165.8" y="248.3">80</text>
<text x="213.7" y="248.3">Ref No</text>
<text x="227.7" y="248.3">Bar Diameter</text>
<text x="254.4" y="248.3">Count</text>
<text x="279.2" y="248.3">Ref No</text>
<text x="300.8" y="248.3">Type</text>
<text x="320.1" y="248.3">Count</text>
<text x="144.3" y="252.1">N10</text>
<text x="216.9" y="253.8">N7</text>
<text x="232.3" y="253.8">16 mm</text>
<text x="258.2" y="253.8">6</text>
<text x="282.3" y="253.8">N1</text>
<text x="293.2" y="253.8">RR-SA-4.0-240</text>
<text x="323.8" y="253.8">2</text>
<text x="138.8" y="262.2">NOTCH</text>
<text x="163.1" y="258.7">60</text>
<text x="167.8" y="258.7">45</text>
<text x="216.9" y="259.3">N8</text>
<text x="232.3" y="259.3">16 mm</text>
<text x="258.2" y="259.3">9</text>
<text x="282.3" y="259.3">N2</text>
<text x="293.2" y="259.3">RR-SA-2.5-150</text>
<text x="323.8" y="259.3">4</text>
<text x="343.7" y="261.2">DRAWING TITLE -:</text>
<text x="163.1" y="264.9">5</text>
<text x="166.4" y="264.9">5</text>
<text x="282.3" y="264.8">N4</text>
<text x="293.3" y="264.8">50 DIA SLEEVE</text>
<text x="323.8" y="264.8">6</text>
<text x="345.8" y="266">PW-GF-09-MOULD DRAWING</text>
<text x="156.6" y="273.7">NOTCH DETAIL-A</text>
<text x="281.3" y="275.9">N10</text>
<text x="282.3" y="270.4">N5</text>
<text x="294.2" y="270.4">20 Dia Sleeve</text>
<text x="296.5" y="275.9">Wire Loop</text>
<text x="322.9" y="275.9">12</text>
<text x="323.8" y="270.4">4</text>
</g>
<g font-size="2.8">
<text x="361.1" y="164.7">124,Eraiyur Road,Vallam (A) Village,</text>
<text x="361.1" y="168.6">Sriperumbudur,Kanchipuram-602105,</text>
<text x="361.1" y="172.5">Tamil Nadu,India Chennai-600 037,India</text>
<text x="361.1" y="191.3">B167, 12th cross street, Jawahar Nagar,</text>
<text x="361.1" y="195.2">Palayamkottai, Tirunelveli-627007</text>
<text x="361.1" y="199.1">Cell No : +91 98658 03764</text>
<text x="343.9" y="238">0</text>
<text x="349.6" y="238">16-05-26</text>
<text x="367" y="238">FOR PRODUCTION</text>
<text x="342.5" y="242.4">Rev</text>
<text x="352.2" y="242.4">Date</text>
<text x="371.7" y="242.4">Description</text>
<text x="396.6" y="242.4">Chkd</text>
<text x="405" y="242.4">Appd.</text>
<text x="342.1" y="275">ES JOB NO : ESP25087</text>
<text x="381.8" y="275">DRAWN BY:-</text>
<text x="400.8" y="275">GMP</text>
<text x="342.1" y="279.2">ELEMENT NO : PW-GF-09</text>
<text x="381.8" y="279.2">SHEET SIZE:-</text>
<text x="401.4" y="279.2">A3</text>
<text x="342.1" y="287.4">SCALE :</text>
<text x="342.1" y="283.1">SHEET NO :</text>
<text x="355.3" y="287.4">As indicated</text>
<text x="359.2" y="283.1">PW-GF-09(M2)</text>
<text x="381.8" y="283.1">REV.NO:-</text>
<text x="381.8" y="287.4">LEVEL :</text>
<text x="395.8" y="283.1">0</text>
</g>
</svg>
